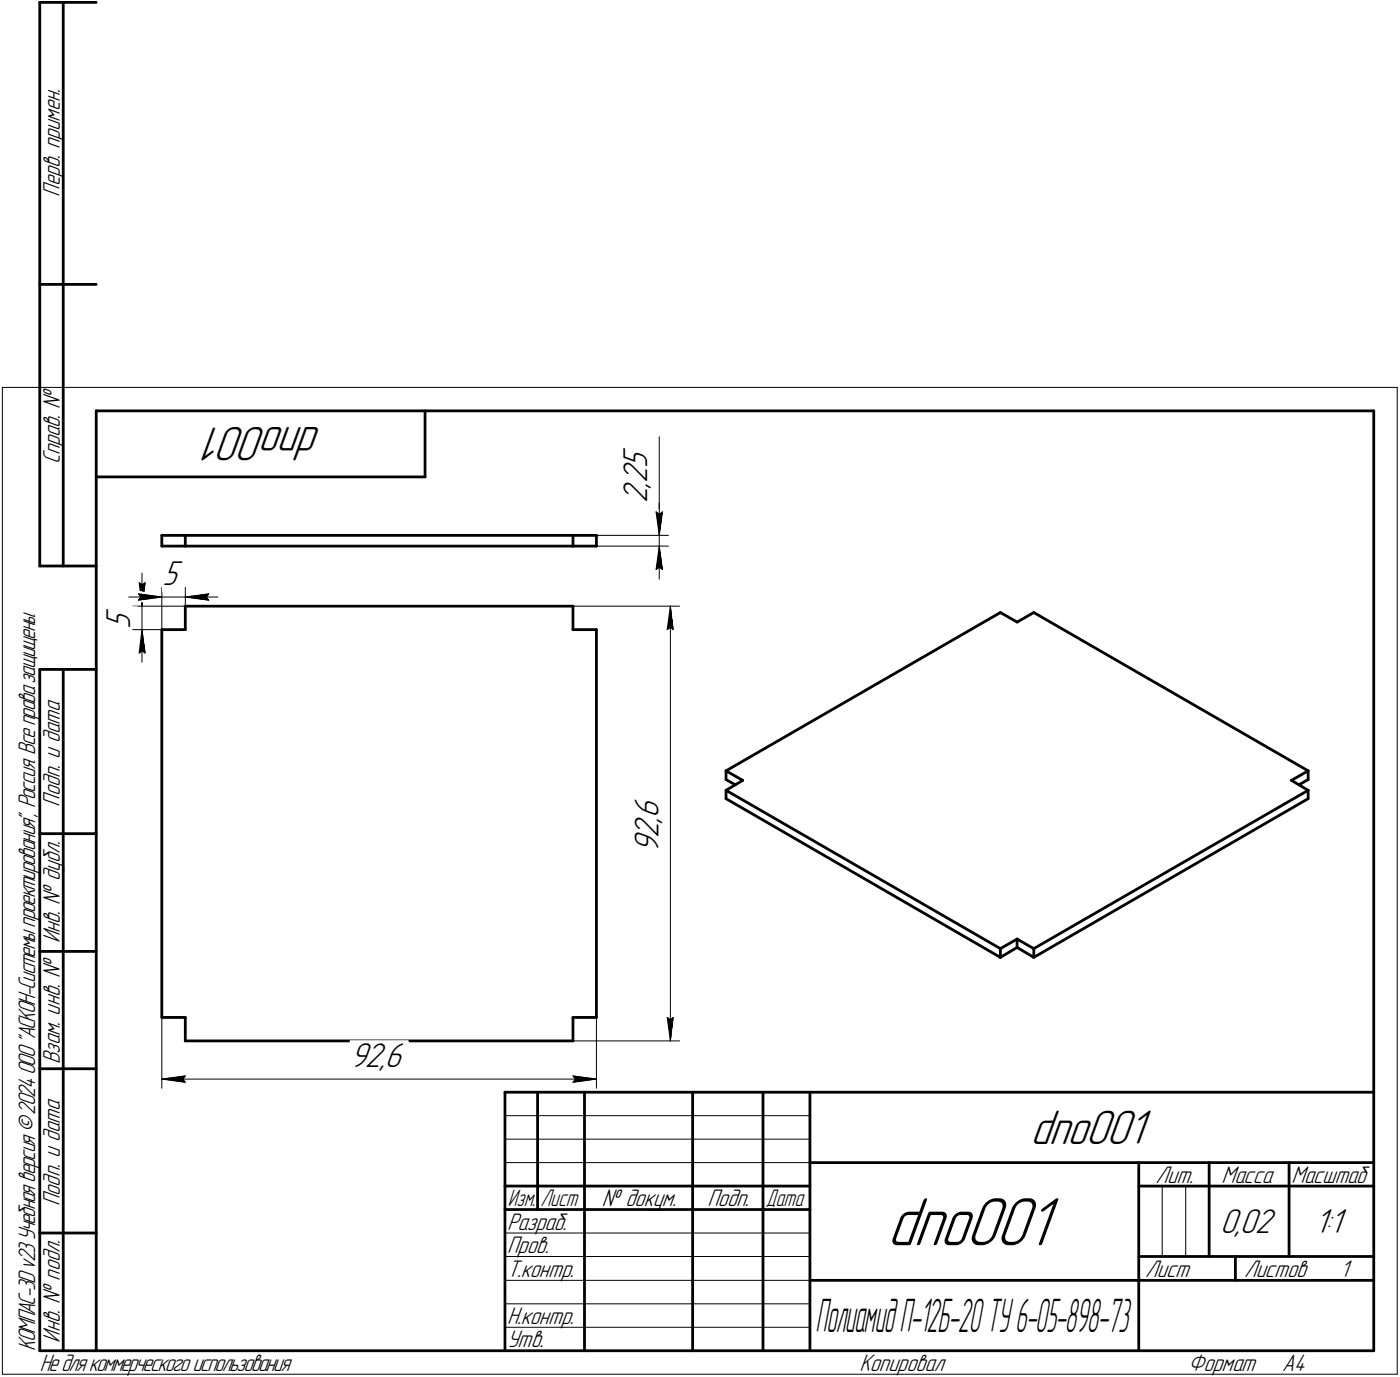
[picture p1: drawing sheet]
<svg xmlns="http://www.w3.org/2000/svg" width="298mm" height="293mm" viewBox="0 0 298 293" stroke-linecap="round" stroke-linejoin="round" font-family="sans-serif">
<g fill="none" stroke="#000" stroke-width=".59">
<path d="M8.5 .5v120zM8.5 .5h12zM13.5 .5v120zM8.5 60.5h12zM20.5 87.5v200zM20.5 87.5h272zM90.5 87.5v14zM292.5 87.5v200zM20.5 101.5h70zM34.5 114h5zM34.5 116.2h5zM34.5 114v2.2z"/>
<path d="M39.5 114h82.5zM39.5 116.2h82.5zM39.5 114v2.2zM122 114h5zM122 116.2h5zM122 114v2.2zM127 114v2.2zM8.5 120.5h12zM34.5 134h5zM34.5 134v82.6zM39.5 129v5zM39.5 129h82.5z"/>
<path d="M122 129v5zM122 134h5zM127 134v82.6zM213 130.4l3.6 2zM216.6 132.4l3.5-2zM220.1 130.4l58.5 33.7zM8.5 142.5v145zM8.5 142.5h12zM13.5 142.5v145zM8.5 177.5h12zM154.6 168.2l3.6-2.1zM154.6 168.2l58.4 33.7z"/>
<path d="M154.6 168.2v1.8zM154.6 164.1l3.6 2zM154.6 170l58.4 33.8zM154.6 165.9l1.9 1.1zM154.6 164.1l58.4-33.7zM154.6 164.1v1.8zM275 166.1l3.6-2zM275 166.1l3.6 2.1zM276.6 167l2-1.1zM278.6 164.1v1.8zM278.6 168.2v1.8zM216.6 199.9v1.8z"/>
<path d="M216.6 199.9l3.5 2zM8.5 202.5h12zM34.5 216.6h5zM39.5 216.6v5zM122 216.6h5zM122 216.6v5zM213 201.9l3.6-2zM213 203.8l3.6-2.1zM213 201.9v1.9zM216.6 201.7l3.5 2.1zM220.1 201.9l58.5-33.7zM220.1 203.8l58.5-33.8z"/>
<path d="M220.1 201.9v1.9zM8.5 227.5h12zM39.5 221.6h82.5zM107.5 232.5h185zM107.5 232.5v55zM114.5 232.5v25zM124.5 232.5v55zM147.5 232.5v55zM162.5 232.5v55zM172.5 232.5v55zM107.5 252.5h65zM107.5 257.5h65z"/>
<path d="M172.5 247.5h120zM242.5 247.5v40zM242.5 252.5h15zM257.5 247.5v20zM257.5 252.5h35zM274.5 247.5v20zM8.5 262.5h12zM172.5 272.5h70zM242.5 272.5h50zM242.5 267.5h50zM263.1 267.5v5zM8.5 287.5h12z"/>
<path d="M20.5 287.5h272z"/>
</g>
<g fill="none" stroke="#000" stroke-width=".21">
<path d="M.5 82.5v210zM.5 82.5h297zM140.4 93v16zM297.5 82.5v210zM127 114h15.3zM127 116.2h15.3zM139.7 109l.7 .5zM139.7 109l.7 5zM140.4 109v5zM140.4 109.5l.7-.5zM140.4 107v7zM140.4 116.2l-.7 5z"/>
<path d="M140.4 116.2l.7 5zM140.4 116.2v7.1zM140.4 114v2.2zM141.1 109l-.7 5zM27.4 127.1h7.1zM28.3 134h11.2zM28.3 129h11.2zM29.5 126.4l5 .7zM29.5 126.4l.5 .7zM29.5 127.8l5-.7zM29.6 139l.6-.5zM29.6 124l.6 .5z"/>
<path d="M29.6 124l.6 5zM30 127.1l-.5 .7zM30.2 134l-.6 5zM30.2 138.5l.7 .5zM30.2 134l.7 5zM30.2 134v7zM30.2 124.5l.7-.5zM30.2 122v7zM30.2 129v5zM30.9 124l-.7 5zM34.5 125.1v8.9zM34.5 127.1h5z"/>
<path d="M39.5 125.1v8.9zM39.5 127.1l4.9 .7zM39.5 127.1l4.9-.7zM39.5 127.1h6.9zM43.9 127.1l.5 .7zM44.4 126.4l-.5 .7zM122 129h22.7zM139.7 121.2l.7-.5zM140.4 120.7l.7 .5zM142.1 134l.6-.5zM142.7 129l.6 5zM142.7 133.5l.6 .5z"/>
<path d="M142.7 129l-.6 5zM142.7 129v92.6zM34.5 216.6v15zM127 216.6v15zM142.1 216.6l.6 5zM142.1 216.6l.6 .5zM142.7 217.1l.6-.5zM143.3 216.6l-.6 5zM34.5 229.7l5-.7zM34.5 229.7l5 .7zM34.5 229.7h92.5zM38.9 229.7l.6 .7z"/>
<path d="M39.5 229l-.6 .7zM107.5 237.5h65zM122 221.6h22.7zM122 230.4l5-.7zM122 229l.5 .7zM122 229l5 .7zM122.5 229.7l-.5 .7zM107.5 242.5h65zM107.5 247.5h65zM247.5 252.5v15zM252.5 252.5v15zM107.5 262.5h65z"/>
<path d="M107.5 267.5h65zM107.5 272.5h65zM107.5 277.5h65zM.5 292.5h297zM107.5 282.5h65z"/>
</g>
<g fill="#fff" stroke="#fff" stroke-width=".21">
<path d="M132.2 95h7.2zM132.2 95.1h7.2zM132.2 95.2h7.2zM132.2 95.2h7.2zM132.2 95.3h7.2zM132.2 95.4h7.2zM132.2 95.5h7.2zM132.2 95.6h7.2zM132.2 95.7h7.2zM132.2 95.8h7.2zM132.2 95.8h7.2zM132.2 95.9h7.2zM132.2 96h7.2zM132.2 96.1h7.2zM132.2 96.2h7.2zM132.2 96.3h7.2zM132.2 96.4h7.2zM132.2 96.4h7.2zM132.2 96.5h7.2zM132.2 96.6h7.2zM132.2 96.7h7.2zM132.2 96.8h7.2zM132.2 96.9h7.2zM132.2 96.9h7.2zM132.2 97h7.2zM132.2 97.1h7.2zM132.2 97.2h7.2zM132.2 97.3h7.2zM132.2 97.4h7.2zM132.2 97.5h7.2zM132.2 97.5h7.2zM132.2 97.6h7.2zM132.2 97.7h7.2zM132.2 97.8h7.2zM132.2 97.9h7.2zM132.2 98h7.2zM132.2 98h7.2zM132.2 98.1h7.2zM132.2 98.2h7.2zM132.2 98.3h7.2zM132.2 98.4h7.2zM132.2 98.5h7.2zM132.2 98.6h7.2zM132.2 98.6h7.2zM132.2 98.7h7.2zM132.2 98.8h7.2zM132.2 98.9h7.2zM132.2 99h7.2zM132.2 99.1h7.2zM132.2 99.1h7.2zM132.2 99.2h7.2zM132.2 99.3h7.2zM132.2 99.4h7.2zM132.2 99.5h7.2zM132.2 99.6h7.2zM132.2 99.7h7.2zM132.2 99.7h7.2zM132.2 99.8h7.2zM132.2 99.9h7.2zM132.2 100h7.2zM132.2 100.1h7.2zM132.2 100.2h7.2zM132.2 100.2h7.2zM132.2 100.3h7.2zM132.2 100.4h7.2zM132.2 100.5h7.2zM132.2 100.6h7.2zM132.2 100.7h7.2zM132.2 100.8h7.2zM132.2 100.8h7.2zM132.2 100.9h7.2zM132.2 101h7.2zM132.2 101.1h7.2zM132.2 101.2h7.2zM132.2 101.3h7.2zM132.2 101.3h7.2zM132.2 101.4h7.2zM132.2 101.5h7.2zM132.2 101.6h7.2zM132.2 101.7h7.2zM132.2 101.8h7.2zM132.2 101.9h7.2zM132.2 101.9h7.2zM132.2 102h7.2zM132.2 102.1h7.2zM132.2 102.2h7.2zM132.2 102.3h7.2zM132.2 102.4h7.2zM132.2 102.4h7.2zM132.2 102.5h7.2zM132.2 102.6h7.2zM132.2 102.7h7.2zM132.2 102.8h7.2zM132.2 102.9h7.2zM132.2 103h7.2zM132.2 103h7.2zM132.2 103.1h7.2zM132.2 103.2h7.2zM132.2 103.3h7.2zM132.2 103.4h7.2zM132.2 103.5h7.2zM132.2 103.5h7.2zM132.2 103.6h7.2zM132.2 103.7h7.2zM132.2 103.8h7.2zM132.2 103.9h7.2zM132.2 104h7.2zM132.2 104.1h7.2zM132.2 104.1h7.2zM132.2 104.2h7.2zM132.2 104.3h7.2zM132.2 104.4h7.2zM132.2 104.5h7.2zM132.2 104.6h7.2zM132.2 104.6h7.2zM132.2 104.7h7.2zM132.2 104.8h7.2zM132.2 104.9h7.2zM132.2 105h7.2zM132.2 105.1h7.2zM132.2 105.2h7.2zM132.2 105.2h7.2zM132.2 105.3h7.2zM132.2 105.4h7.2zM132.2 105.5h7.2zM132.2 105.6h7.2zM132.2 105.7h7.2zM132.2 105.7h7.2zM132.2 105.8h7.2zM132.2 105.9h7.2zM132.2 106h7.2zM132.2 106.1h7.2zM132.2 106.2h7.2zM132.2 106.3h7.2zM132.2 106.3h7.2zM132.2 106.4h7.2zM132.2 106.5h7.2zM132.2 106.6h7.2zM132.2 106.7h7.2zM132.2 106.8h7.2zM132.2 106.8h7.2zM132.2 106.9h7.2z"/>
<path d="M139.1 108.5h2.5zM139.2 108.5h2.4zM139.2 108.6h2.4zM139.2 108.7h2.4zM139.2 108.8h2.4zM139.2 108.9h2.4zM139.2 109h2.4zM139.2 109.1h2.4zM139.3 109.1h2.3zM139.3 109.2h2.2zM139.3 109.3h2.2zM139.3 109.4h2.2zM139.3 109.5h2.2zM139.3 109.6h2.2zM139.3 109.6h2.2zM139.4 109.7h2.1zM139.4 109.8h2.1zM139.4 109.9h2.1zM139.4 110h2zM139.4 110.1h2zM139.4 110.2h2zM139.4 110.2h2zM139.4 110.3h2zM139.4 110.4h2zM139.4 110.5h2zM139.4 110.6h2zM139.4 110.7h2zM139.4 110.7h1.9zM139.4 110.8h1.9zM139.4 110.9h1.9zM139.5 111h1.8zM139.5 111.1h1.8zM139.5 111.2h1.8zM139.5 111.3h1.8zM139.5 111.3h1.8zM139.5 111.4h1.8zM139.5 111.5h1.7zM139.6 111.6h1.6zM139.6 111.7h1.6zM139.6 111.8h1.6zM139.6 111.8h1.6zM139.6 111.9h1.6zM139.6 112h1.6zM139.6 112.1h1.6zM139.6 112.2h1.5zM139.7 112.3h1.4zM139.7 112.4h1.4zM139.8 112.4h1.3zM139.8 112.5h1.3zM139.9 112.6h1.1zM139.9 112.7h1.1zM139.9 112.8h1zM140 112.9h.9zM140 112.9h.9zM140 113h.8zM140 113.1h.8zM140.1 113.2h.6zM140.1 113.3h.6zM140.1 113.4h.5zM140.2 113.5h.4zM140.2 113.5h.4zM140.3 113.6h.2zM140.3 113.7h.2z"/>
<path d="M140.3 116.5h.2zM140.3 116.6h.2zM140.2 116.7h.4zM140.2 116.8h.4zM140.1 116.8h.5zM140.1 116.9h.6zM140.1 117h.6zM140 117.1h.8zM140 117.2h.8zM140 117.3h.9zM140 117.3h.9zM139.9 117.4h1zM139.9 117.5h1.1zM139.9 117.6h1.1zM139.8 117.7h1.3zM139.8 117.8h1.3zM139.7 117.9h1.4zM139.7 117.9h1.4zM139.6 118h1.5zM139.6 118.1h1.6zM139.6 118.2h1.6zM139.6 118.3h1.6zM139.6 118.4h1.6zM139.6 118.4h1.6zM139.6 118.5h1.6zM139.6 118.6h1.6zM139.5 118.7h1.7zM139.5 118.8h1.8zM139.5 118.9h1.8zM139.5 119h1.8zM139.5 119h1.8zM139.5 119.1h1.8zM139.5 119.2h1.8zM139.4 119.3h1.9zM139.4 119.4h1.9zM139.4 119.5h1.9zM139.4 119.5h2zM139.4 119.6h2zM139.4 119.7h2zM139.4 119.8h2zM139.4 119.9h2zM139.4 120h2zM139.4 120.1h2zM139.4 120.1h2zM139.4 120.2h2zM139.4 120.3h2.1zM139.4 120.4h2.1zM139.4 120.5h2.1zM139.3 120.6h2.2zM139.3 120.6h2.2zM139.3 120.7h2.2zM139.3 120.8h2.2zM139.3 120.9h2.2zM139.3 121h2.2zM139.3 121.1h2.3zM139.2 121.2h2.4zM139.2 121.2h2.4zM139.2 121.3h2.4zM139.2 121.4h2.4zM139.2 121.5h2.4zM139.2 121.6h2.4zM139.2 121.7h2.4z"/>
<path d="M22.1 129.2h7.2zM22.1 129.3h7.2zM22.1 129.4h7.2zM22.1 129.5h7.2zM22.1 129.5h7.2zM22.1 129.6h7.2zM22.1 129.7h7.2zM22.1 129.8h7.2zM22.1 129.9h7.2zM22.1 130h7.2zM22.1 130h7.2zM22.1 130.1h7.2zM22.1 130.2h7.2zM22.1 130.3h7.2zM22.1 130.4h7.2zM22.1 130.5h7.2zM22.1 130.6h7.2zM22.1 130.6h7.2zM22.1 130.7h7.2zM22.1 130.8h7.2zM22.1 130.9h7.2zM22.1 131h7.2zM22.1 131.1h7.2zM22.1 131.1h7.2zM22.1 131.2h7.2zM22.1 131.3h7.2zM22.1 131.4h7.2zM22.1 131.5h7.2zM22.1 131.6h7.2zM22.1 131.7h7.2zM22.1 131.7h7.2zM22.1 131.8h7.2zM22.1 131.9h7.2zM22.1 132h7.2zM22.1 132.1h7.2zM22.1 132.2h7.2zM22.1 132.2h7.2zM22.1 132.3h7.2zM22.1 132.4h7.2zM22.1 132.5h7.2zM22.1 132.6h7.2zM22.1 132.7h7.2zM22.1 132.8h7.2zM22.1 132.8h7.2zM22.1 132.9h7.2zM22.1 133h7.2zM22.1 133.1h7.2zM22.1 133.2h7.2zM22.1 133.3h7.2zM22.1 133.3h7.2zM22.1 133.4h7.2zM22.1 133.5h7.2zM22.1 133.6h7.2zM22.1 133.7h7.2z"/>
<path d="M30.1 134.3h.3zM30.1 134.4h.3zM30.1 134.5h.4zM30.1 134.5h.4zM30.1 134.6h.4zM30 134.7h.6zM30 134.8h.6zM30 134.9h.6zM29.9 135h.7zM29.9 135h.8zM29.9 135.1h.8zM29.8 135.2h.9zM29.8 135.3h1zM29.7 135.4h1.1zM29.7 135.5h1.2zM29.7 135.6h1.2zM29.6 135.6h1.4zM29.6 135.7h1.4zM29.5 135.8h1.5zM29.5 135.9h1.6zM29.5 136h1.6zM29.5 136.1h1.6zM29.5 136.1h1.6zM29.5 136.2h1.6zM29.5 136.3h1.6zM29.5 136.4h1.6zM29.5 136.5h1.7zM29.5 136.6h1.7zM29.5 136.7h1.7zM29.5 136.7h1.7zM29.5 136.8h1.7zM29.5 136.9h1.7zM29.5 137h1.7zM29.4 137.1h1.8zM29.4 137.2h1.8zM29.4 137.2h1.8zM29.4 137.3h1.8zM29.4 137.4h1.8zM29.4 137.5h1.8zM29.4 137.6h1.8zM29.3 137.7h1.9zM29.3 137.8h2zM29.3 137.8h2zM29.3 137.9h2zM29.3 138h2zM29.3 138.1h2zM29.3 138.2h2zM29.3 138.3h2zM29.2 138.3h2.2zM29.2 138.4h2.2zM29.2 138.5h2.2zM29.2 138.6h2.2zM29.2 138.7h2.2zM29.2 138.8h2.2zM29.2 138.9h2.2zM29.1 138.9h2.4zM29.1 139h2.4zM29.1 139.1h2.4zM29.1 139.2h2.4zM29.1 139.3h2.4zM29.1 139.4h2.4zM29.1 139.4h2.4z"/>
<path d="M29 123.5h2.5zM29.1 123.6h2.4zM29.1 123.7h2.4zM29.1 123.8h2.4zM29.1 123.9h2.4zM29.1 124h2.4zM29.1 124h2.4zM29.1 124.1h2.4zM29.2 124.2h2.2zM29.2 124.3h2.2zM29.2 124.4h2.2zM29.2 124.5h2.2zM29.2 124.5h2.2zM29.2 124.6h2.2zM29.2 124.7h2.2zM29.3 124.8h2zM29.3 124.9h2zM29.3 125h2zM29.3 125.1h2zM29.3 125.1h2zM29.3 125.2h2zM29.3 125.3h2zM29.3 125.4h1.9zM29.4 125.5h1.8zM29.4 125.6h1.8zM29.4 125.6h1.8zM29.4 125.7h1.8zM29.4 125.8h1.8zM29.4 125.9h1.8zM29.4 126h1.8zM29.5 126.1h1.7zM29.5 126.2h1.7zM29.5 126.2h1.7zM29.5 126.3h1.7zM29.5 126.4h1.7zM29.5 126.5h1.7zM29.5 126.6h1.7zM29.5 126.7h1.6zM29.5 126.7h1.6zM29.5 126.8h1.6zM29.5 126.9h1.6zM29.5 127h1.6zM29.5 127.1h1.6zM29.5 127.2h1.6zM29.5 127.3h1.5zM29.6 127.3h1.4zM29.6 127.4h1.4zM29.7 127.5h1.2zM29.7 127.6h1.2zM29.7 127.7h1.1zM29.8 127.8h1zM29.8 127.8h.9zM29.9 127.9h.8zM29.9 128h.8zM29.9 128.1h.7zM30 128.2h.6zM30 128.3h.6zM30 128.4h.6zM30.1 128.4h.4zM30.1 128.5h.4zM30.1 128.6h.4zM30.1 128.7h.3zM30.1 128.8h.3z"/>
<path d="M34.6 119h4.6zM34.6 119h4.6zM34.6 119.1h4.6zM34.6 119.2h4.6zM34.6 119.3h4.6zM34.6 119.4h4.6zM34.6 119.5h4.6zM34.6 119.5h4.6zM34.6 119.6h4.6zM34.6 119.7h4.6zM34.6 119.8h4.6zM34.6 119.9h4.6zM34.6 120h4.6zM34.6 120.1h4.6zM34.6 120.1h4.6zM34.6 120.2h4.6zM34.6 120.3h4.6zM34.6 120.4h4.6zM34.6 120.5h4.6zM34.6 120.6h4.6zM34.6 120.6h4.6zM34.6 120.7h4.6zM34.6 120.8h4.6zM34.6 120.9h4.6zM34.6 121h4.6zM34.6 121.1h4.6zM34.6 121.2h4.6zM34.6 121.2h4.6zM34.6 121.3h4.6zM34.6 121.4h4.6zM34.6 121.5h4.6zM34.6 121.6h4.6zM34.6 121.7h4.6zM34.6 121.8h4.6zM34.6 121.8h4.6zM34.6 121.9h4.6zM34.6 122h4.6zM34.6 122.1h4.6zM34.6 122.2h4.6zM34.6 122.3h4.6zM34.6 122.3h4.6zM34.6 122.4h4.6zM34.6 122.5h4.6zM34.6 122.6h4.6zM34.6 122.7h4.6zM34.6 122.8h4.6zM34.6 122.9h4.6zM34.6 122.9h4.6zM34.6 123h4.6zM34.6 123.1h4.6zM34.6 123.2h4.6zM34.6 123.3h4.6zM34.6 123.4h4.6zM34.6 123.4h4.6zM34.6 123.5h4.6zM34.6 123.6h4.6zM34.6 123.7h4.6zM34.6 123.8h4.6zM34.6 123.9h4.6zM34.6 124h4.6zM34.6 124h4.6zM34.6 124.1h4.6zM34.6 124.2h4.6zM34.6 124.3h4.6zM34.6 124.4h4.6zM34.6 124.5h4.6zM34.6 124.5h4.6zM34.6 124.6h4.6zM34.6 124.7h4.6zM34.6 124.8h4.6zM34.6 124.9h4.6zM34.6 125h4.6zM34.6 125.1h4.6zM34.6 125.1h4.6zM34.6 125.2h4.6zM34.6 125.3h4.6zM34.6 125.4h4.6zM34.6 125.5h4.6zM34.6 125.6h4.6zM34.6 125.6h4.6zM34.6 125.7h4.6zM34.6 125.8h4.6zM34.6 125.9h4.6zM34.6 126h4.6z"/>
<path d="M44.4 125.9h.6zM43.8 126h1.2zM43.1 126.1h1.9zM42.5 126.2h2.5zM41.9 126.2h3.1zM41.2 126.3h3.8zM41.1 126.4h3.9zM40.9 126.5h4.1zM40.6 126.6h4.4zM40.5 126.7h4.5zM40.3 126.7h4.7zM40 126.8h5zM39.9 126.9h5.1zM39.7 127h5.3zM39.5 127.1h5.5zM39.7 127.2h5.3zM39.9 127.3h5.1zM40 127.3h5zM40.3 127.4h4.7zM40.5 127.5h4.5zM40.6 127.6h4.4zM40.9 127.7h4.1zM41.1 127.8h3.9zM41.2 127.8h3.8zM42 127.9h3zM42.8 128h2.2zM43.5 128.1h1.5zM44.3 128.2h.7z"/>
<path d="M29 125.9h.6zM29 126h1.2zM29 126.1h1.8zM29 126.2h2.5zM29 126.2h3.1zM29 126.3h3.7zM29 126.4h3.9zM29 126.5h4.1zM29 126.6h4.3zM29 126.7h4.5zM29 126.7h4.7zM29 126.8h4.9zM29 126.9h5.1zM29 127h5.3zM29 127.1h5.5zM29 127.2h5.3zM29 127.3h5.1zM29 127.3h4.9zM29 127.4h4.7zM29 127.5h4.5zM29 127.6h4.3zM29 127.7h4.1zM29 127.8h3.9zM29 127.8h3.7zM29 127.9h3zM29 128h2.2zM29 128.1h1.5zM29 128.2h.7z"/>
<path d="M134.6 169.1h7.1zM134.6 169.2h7.1zM134.6 169.2h7.1zM134.6 169.3h7.1zM134.6 169.4h7.1zM134.6 169.5h7.1zM134.6 169.6h7.1zM134.6 169.7h7.1zM134.6 169.8h7.1zM134.6 169.8h7.1zM134.6 169.9h7.1zM134.6 170h7.1zM134.6 170.1h7.1zM134.6 170.2h7.1zM134.6 170.3h7.1zM134.6 170.3h7.1zM134.6 170.4h7.1zM134.6 170.5h7.1zM134.6 170.6h7.1zM134.6 170.7h7.1zM134.6 170.8h7.1zM134.6 170.9h7.1zM134.6 170.9h7.1zM134.6 171h7.1zM134.6 171.1h7.1zM134.6 171.2h7.1zM134.6 171.3h7.1zM134.6 171.4h7.1zM134.6 171.4h7.1zM134.6 171.5h7.1zM134.6 171.6h7.1zM134.6 171.7h7.1zM134.6 171.8h7.1zM134.6 171.9h7.1zM134.6 172h7.1zM134.6 172h7.1zM134.6 172.1h7.1zM134.6 172.2h7.1zM134.6 172.3h7.1zM134.6 172.4h7.1zM134.6 172.5h7.1zM134.6 172.6h7.1zM134.6 172.6h7.1zM134.6 172.7h7.1zM134.6 172.8h7.1zM134.6 172.9h7.1zM134.6 173h7.1zM134.6 173.1h7.1zM134.6 173.1h7.1zM134.6 173.2h7.1zM134.6 173.3h7.1zM134.6 173.4h7.1zM134.6 173.5h7.1zM134.6 173.6h7.1zM134.6 173.7h7.1zM134.6 173.7h7.1zM134.6 173.8h7.1zM134.6 173.9h7.1zM134.6 174h7.1zM134.6 174.1h7.1zM134.6 174.2h7.1zM134.6 174.2h7.1zM134.6 174.3h7.1zM134.6 174.4h7.1zM134.6 174.5h7.1zM134.6 174.6h7.1zM134.6 174.7h7.1zM134.6 174.8h7.1zM134.6 174.8h7.1zM134.6 174.9h7.1zM134.6 175h7.1zM134.6 175.1h7.1zM134.6 175.2h7.1zM134.6 175.3h7.1zM134.6 175.3h7.1zM134.6 175.4h7.1zM134.6 175.5h7.1zM134.6 175.6h7.1zM134.6 175.7h7.1zM134.6 175.8h7.1zM134.6 175.9h7.1zM134.6 175.9h7.1zM134.6 176h7.1zM134.6 176.1h7.1zM134.6 176.2h7.1zM134.6 176.3h7.1zM134.6 176.4h7.1zM134.6 176.4h7.1zM134.6 176.5h7.1zM134.6 176.6h7.1zM134.6 176.7h7.1zM134.6 176.8h7.1zM134.6 176.9h7.1zM134.6 177h7.1zM134.6 177h7.1zM134.6 177.1h7.1zM134.6 177.2h7.1zM134.6 177.3h7.1zM134.6 177.4h7.1zM134.6 177.5h7.1zM134.6 177.5h7.1zM134.6 177.6h7.1zM134.6 177.7h7.1zM134.6 177.8h7.1zM134.6 177.9h7.1zM134.6 178h7.1zM134.6 178.1h7.1zM134.6 178.1h7.1zM134.6 178.2h7.1zM134.6 178.3h7.1zM134.6 178.4h7.1zM134.6 178.5h7.1zM134.6 178.6h7.1zM134.6 178.6h7.1zM134.6 178.7h7.1zM134.6 178.8h7.1zM134.6 178.9h7.1zM134.6 179h7.1zM134.6 179.1h7.1zM134.6 179.2h7.1zM134.6 179.2h7.1zM134.6 179.3h7.1zM134.6 179.4h7.1zM134.6 179.5h7.1zM134.6 179.6h7.1zM134.6 179.7h7.1zM134.6 179.7h7.1zM134.6 179.8h7.1zM134.6 179.9h7.1zM134.6 180h7.1zM134.6 180.1h7.1zM134.6 180.2h7.1zM134.6 180.3h7.1zM134.6 180.3h7.1zM134.6 180.4h7.1zM134.6 180.5h7.1zM134.6 180.6h7.1zM134.6 180.7h7.1zM134.6 180.8h7.1zM134.6 180.8h7.1zM134.6 180.9h7.1zM134.6 181h7.1zM134.6 181.1h7.1zM134.6 181.2h7.1zM134.6 181.3h7.1zM134.6 181.4h7.1zM134.6 181.4h7.1z"/>
<path d="M142.7 129.3h.2zM142.7 129.4h.2zM142.6 129.5h.3zM142.6 129.5h.4zM142.5 129.6h.5zM142.5 129.7h.6zM142.5 129.8h.6zM142.4 129.9h.7zM142.4 130h.8zM142.3 130h.9zM142.3 130.1h.9zM142.2 130.2h1.1zM142.2 130.3h1.1zM142.2 130.4h1.1zM142.2 130.5h1.1zM142.2 130.6h1.1zM142.1 130.6h1.3zM142.1 130.7h1.3zM142 130.8h1.4zM142 130.9h1.5zM142 131h1.5zM142 131.1h1.5zM142 131.1h1.5zM142 131.2h1.5zM142 131.3h1.5zM142 131.4h1.5zM141.9 131.5h1.7zM141.9 131.6h1.7zM141.9 131.7h1.7zM141.9 131.7h1.7zM141.9 131.8h1.7zM141.9 131.9h1.7zM141.9 132h1.7zM141.8 132.1h1.9zM141.8 132.2h1.9zM141.8 132.2h1.9zM141.8 132.3h1.9zM141.8 132.4h1.9zM141.8 132.5h1.9zM141.8 132.6h1.9zM141.7 132.7h2zM141.7 132.8h2.1zM141.7 132.8h2.1zM141.7 132.9h2.1zM141.7 133h2.1zM141.7 133.1h2.1zM141.7 133.2h2.1zM141.7 133.3h2.1zM141.6 133.3h2.2zM141.6 133.4h2.2zM141.6 133.5h2.2zM141.6 133.6h2.2zM141.6 133.7h2.2zM141.6 133.8h2.2zM141.6 133.9h2.2zM141.6 133.9h2.3zM141.6 134h2.3zM141.6 134.1h2.3zM141.6 134.2h2.3zM141.6 134.3h2.3zM141.6 134.4h2.3zM141.6 134.5h2.3z"/>
<path d="M141.5 216.1h2.4zM141.6 216.2h2.3zM141.6 216.2h2.3zM141.6 216.3h2.3zM141.6 216.4h2.3zM141.6 216.5h2.3zM141.6 216.6h2.3zM141.6 216.7h2.3zM141.6 216.7h2.2zM141.6 216.8h2.2zM141.6 216.9h2.2zM141.6 217h2.2zM141.6 217.1h2.2zM141.6 217.2h2.2zM141.6 217.3h2.2zM141.7 217.3h2.1zM141.7 217.4h2.1zM141.7 217.5h2.1zM141.7 217.6h2.1zM141.7 217.7h2.1zM141.7 217.8h2.1zM141.7 217.8h2.1zM141.7 217.9h2zM141.8 218h1.9zM141.8 218.1h1.9zM141.8 218.2h1.9zM141.8 218.3h1.9zM141.8 218.4h1.9zM141.8 218.4h1.9zM141.8 218.5h1.9zM141.9 218.6h1.7zM141.9 218.7h1.7zM141.9 218.8h1.7zM141.9 218.9h1.7zM141.9 218.9h1.7zM141.9 219h1.7zM141.9 219.1h1.7zM142 219.2h1.5zM142 219.3h1.5zM142 219.4h1.5zM142 219.5h1.5zM142 219.5h1.5zM142 219.6h1.5zM142 219.7h1.5zM142 219.8h1.4zM142.1 219.9h1.3zM142.1 220h1.3zM142.2 220h1.1zM142.2 220.1h1.1zM142.2 220.2h1.1zM142.2 220.3h1.1zM142.2 220.4h1.1zM142.3 220.5h.9zM142.3 220.6h.9zM142.4 220.6h.8zM142.4 220.7h.7zM142.5 220.8h.6zM142.5 220.9h.6zM142.5 221h.5zM142.6 221.1h.4zM142.6 221.1h.3zM142.7 221.2h.2zM142.7 221.3h.2z"/>
<path d="M74.5 221.6h12.5zM74.5 221.7h12.5zM74.5 221.7h12.5zM74.5 221.8h12.5zM74.5 221.9h12.5zM74.5 222h12.5zM74.5 222.1h12.5zM74.5 222.2h12.5zM74.5 222.2h12.5zM74.5 222.3h12.5zM74.5 222.4h12.5zM74.5 222.5h12.5zM74.5 222.6h12.5zM74.5 222.7h12.5zM74.5 222.8h12.5zM74.5 222.8h12.5zM74.5 222.9h12.5zM74.5 223h12.5zM74.5 223.1h12.5zM74.5 223.2h12.5zM74.5 223.3h12.5zM74.5 223.4h12.5zM74.5 223.4h12.5zM74.5 223.5h12.5zM74.5 223.6h12.5zM74.5 223.7h12.5zM74.5 223.8h12.5zM74.5 223.9h12.5zM74.5 223.9h12.5zM74.5 224h12.5zM74.5 224.1h12.5zM74.5 224.2h12.5zM74.5 224.3h12.5zM74.5 224.4h12.5zM74.5 224.5h12.5zM74.5 224.5h12.5zM74.5 224.6h12.5zM74.5 224.7h12.5zM74.5 224.8h12.5zM74.5 224.9h12.5zM74.5 225h12.5zM74.5 225h12.5zM74.5 225.1h12.5zM74.5 225.2h12.5zM74.5 225.3h12.5zM74.5 225.4h12.5zM74.5 225.5h12.5zM74.5 225.6h12.5zM74.5 225.6h12.5zM74.5 225.7h12.5zM74.5 225.8h12.5zM74.5 225.9h12.5zM74.5 226h12.5zM74.5 226.1h12.5zM74.5 226.1h12.5zM74.5 226.2h12.5zM74.5 226.3h12.5zM74.5 226.4h12.5zM74.5 226.5h12.5zM74.5 226.6h12.5zM74.5 226.7h12.5zM74.5 226.7h12.5zM74.5 226.8h12.5zM74.5 226.9h12.5zM74.5 227h12.5zM74.5 227.1h12.5zM74.5 227.2h12.5zM74.5 227.2h12.5zM74.5 227.3h12.5zM74.5 227.4h12.5zM74.5 227.5h12.5zM74.5 227.6h12.5zM74.5 227.7h12.5zM74.5 227.8h12.5zM74.5 227.8h12.5zM74.5 227.9h12.5zM74.5 228h12.5zM74.5 228.1h12.5zM74.5 228.2h12.5zM74.5 228.3h12.5zM74.5 228.3h12.5zM74.5 228.4h12.5zM74.5 228.5h12.5zM74.5 228.6h12.5z"/>
<path d="M121.5 228.5h.7zM121.5 228.6h1.3zM121.5 228.7h1.9zM121.5 228.8h2.5zM121.5 228.9h3.1zM121.5 228.9h3.7zM121.5 229h4zM121.5 229.1h4.1zM121.5 229.2h4.3zM121.5 229.3h4.6zM121.5 229.4h4.7zM121.5 229.4h4.9zM121.5 229.5h5.2zM121.5 229.6h5.3zM121.5 229.7h5.5zM121.5 229.8h5.3zM121.5 229.9h5.2zM121.5 230h4.9zM121.5 230h4.7zM121.5 230.1h4.6zM121.5 230.2h4.3zM121.5 230.3h4.1zM121.5 230.4h4zM121.5 230.5h3.7zM121.5 230.5h3zM121.5 230.6h2.3zM121.5 230.7h1.5zM121.5 230.8h.8z"/>
<path d="M39.4 228.5h.6zM38.8 228.6h1.2zM38.1 228.7h1.9zM37.5 228.8h2.5zM36.9 228.9h3.1zM36.2 228.9h3.8zM36.1 229h3.9zM35.9 229.1h4.1zM35.6 229.2h4.4zM35.5 229.3h4.5zM35.3 229.4h4.7zM35.1 229.4h4.9zM34.9 229.5h5.1zM34.7 229.6h5.3zM34.5 229.7h5.5zM34.7 229.8h5.3zM34.9 229.9h5.1zM35.1 230h4.9zM35.3 230h4.7zM35.5 230.1h4.5zM35.6 230.2h4.4zM35.9 230.3h4.1zM36.1 230.4h3.9zM36.2 230.5h3.8zM37 230.5h3zM37.8 230.6h2.2zM38.5 230.7h1.5zM39.3 230.8h.7z"/>
</g>
<g fill="#000" stroke="#000" stroke-width=".21">
<path d="M139.8 109.1h.2zM139.8 109.2h.2zM139.8 109.3h.4zM139.8 109.4h.5zM139.8 109.5h.6zM139.8 109.6h.6zM139.9 109.6h.5zM139.9 109.7h.5zM139.9 109.8h.5zM139.9 109.9h.5zM139.9 110h.5zM139.9 110.1h.5zM139.9 110.2h.5zM140 110.2h.4zM140 110.3h.4zM140 110.4h.4zM140 110.5h.4zM140 110.6h.4zM140 110.7h.4zM140 110.7h.4zM140 110.8h.4zM140 110.9h.4zM140 111h.4zM140 111.1h.4zM140 111.2h.4zM140 111.3h.4zM140 111.3h.4zM140 111.4h.4zM140.1 111.5h.3zM140.1 111.6h.3zM140.1 111.7h.3zM140.1 111.8h.3zM140.1 111.8h.3zM140.1 111.9h.3zM140.1 112h.3zM140.2 112.1h.2zM140.2 112.2h.2zM140.2 112.3h.2zM140.2 112.4h.2zM140.2 112.4h.2zM140.2 112.5h.2zM140.2 112.6h.2zM140.2 112.7h.2z"/>
<path d="M140.2 117.5h.2zM140.2 117.6h.2zM140.2 117.7h.2zM140.2 117.8h.2zM140.2 117.9h.2zM140.2 117.9h.2zM140.2 118h.2zM140.2 118.1h.2zM140.1 118.2h.3zM140.1 118.3h.3zM140.1 118.4h.3zM140.1 118.4h.3zM140.1 118.5h.3zM140.1 118.6h.3zM140.1 118.7h.3zM140 118.8h.4zM140 118.9h.4zM140 119h.4zM140 119h.4zM140 119.1h.4zM140 119.2h.4zM140 119.3h.4zM140 119.4h.4zM140 119.5h.4zM140 119.5h.4zM140 119.6h.4zM140 119.7h.4zM140 119.8h.4zM140 119.9h.4zM140 120h.4zM139.9 120.1h.5zM139.9 120.1h.5zM139.9 120.2h.5zM139.9 120.3h.5zM139.9 120.4h.5zM139.9 120.5h.5zM139.9 120.6h.5zM139.8 120.6h.6zM139.8 120.7h.6zM139.8 120.8h.5zM139.8 120.9h.4zM139.8 121h.2zM139.8 121.1h.2z"/>
<path d="M140.4 116.9h.1zM140.4 117h.1zM140.4 117.1h.1zM140.4 117.2h.1zM140.4 117.3h.1zM140.4 117.3h.1zM140.4 117.4h.1zM140.4 117.5h.2zM140.4 117.6h.2zM140.4 117.7h.2zM140.4 117.8h.2zM140.4 117.9h.2zM140.4 117.9h.2zM140.4 118h.2zM140.4 118.1h.2zM140.4 118.2h.3zM140.4 118.3h.3zM140.4 118.4h.3zM140.4 118.4h.3zM140.4 118.5h.3zM140.4 118.6h.3zM140.4 118.7h.3zM140.4 118.8h.4zM140.4 118.9h.4zM140.4 119h.4zM140.4 119h.4zM140.4 119.1h.4zM140.4 119.2h.4zM140.4 119.3h.4zM140.4 119.4h.5zM140.4 119.5h.5zM140.4 119.5h.5zM140.4 119.6h.5zM140.4 119.7h.5zM140.4 119.8h.5zM140.4 119.9h.5zM140.4 120h.5zM140.4 120.1h.6zM140.4 120.1h.6zM140.4 120.2h.6zM140.4 120.3h.6zM140.4 120.4h.6zM140.4 120.5h.6zM140.4 120.6h.6zM140.4 120.6h.7zM140.4 120.7h.7zM140.5 120.8h.6zM140.6 120.9h.5zM140.7 121h.4zM140.9 121.1h.2z"/>
<path d="M140.9 109.1h.2zM140.7 109.2h.4zM140.6 109.3h.5zM140.5 109.4h.6zM140.4 109.5h.7zM140.4 109.6h.7zM140.4 109.6h.6zM140.4 109.7h.6zM140.4 109.8h.6zM140.4 109.9h.6zM140.4 110h.6zM140.4 110.1h.6zM140.4 110.2h.6zM140.4 110.2h.5zM140.4 110.3h.5zM140.4 110.4h.5zM140.4 110.5h.5zM140.4 110.6h.5zM140.4 110.7h.5zM140.4 110.7h.5zM140.4 110.8h.5zM140.4 110.9h.4zM140.4 111h.4zM140.4 111.1h.4zM140.4 111.2h.4zM140.4 111.3h.4zM140.4 111.3h.4zM140.4 111.4h.4zM140.4 111.5h.3zM140.4 111.6h.3zM140.4 111.7h.3zM140.4 111.8h.3zM140.4 111.8h.3zM140.4 111.9h.3zM140.4 112h.3zM140.4 112.1h.2zM140.4 112.2h.2zM140.4 112.3h.2zM140.4 112.4h.2zM140.4 112.4h.2zM140.4 112.5h.2zM140.4 112.6h.2zM140.4 112.7h.2zM140.4 112.8h.1zM140.4 112.9h.1zM140.4 112.9h.1zM140.4 113h.1zM140.4 113.1h.1zM140.4 113.2h.1zM140.4 113.3h.1z"/>
<path d="M29.5 126.5h.6zM29.6 126.6h1.1zM29.7 126.7h1.7zM29.7 126.7h2.3zM29.8 126.8h2.8zM29.9 126.9h3.4zM30 127h3.9z"/>
<path d="M29.7 124.2h.2zM29.7 124.3h.4zM29.7 124.4h.4zM29.7 124.5h.5zM29.7 124.5h.5zM29.7 124.6h.5zM29.7 124.7h.5zM29.8 124.8h.4zM29.8 124.9h.4zM29.8 125h.4zM29.8 125.1h.4zM29.8 125.1h.4zM29.8 125.2h.4zM29.8 125.3h.4zM29.8 125.4h.4zM29.9 125.5h.3zM29.9 125.6h.3zM29.9 125.6h.3zM29.9 125.7h.3zM29.9 125.8h.3zM29.9 125.9h.3zM29.9 126h.3zM29.9 126.1h.3zM29.9 126.2h.3zM30 126.2h.2zM30 126.3h.2zM30 126.4h.2zM30 126.5h.2zM30 126.6h.2zM30 126.7h.2zM30 126.7h.2zM30 126.8h.2zM30.1 126.9h.1zM30.1 127h.1zM30.1 127.1h.1zM30.1 127.2h.1zM30.1 127.3h.1zM30.1 127.3h.1zM30.1 127.4h.1zM30.1 127.5h.1zM30.1 127.6h.1z"/>
<path d="M30 127.1h4.5zM30 127.2h3.9zM29.9 127.3h3.4zM29.8 127.3h2.8zM29.7 127.4h2.3zM29.7 127.5h1.7zM29.6 127.6h1.1zM29.5 127.7h.6z"/>
<path d="M30.1 135.5h.1zM30.1 135.6h.1zM30.1 135.6h.1zM30.1 135.7h.1zM30.1 135.8h.1zM30.1 135.9h.1zM30.1 136h.1zM30.1 136.1h.1zM30.1 136.1h.1zM30 136.2h.2zM30 136.3h.2zM30 136.4h.2zM30 136.5h.2zM30 136.6h.2zM30 136.7h.2zM30 136.7h.2zM30 136.8h.2zM29.9 136.9h.3zM29.9 137h.3zM29.9 137.1h.3zM29.9 137.2h.3zM29.9 137.2h.3zM29.9 137.3h.3zM29.9 137.4h.3zM29.9 137.5h.3zM29.9 137.6h.3zM29.8 137.7h.4zM29.8 137.8h.4zM29.8 137.8h.4zM29.8 137.9h.4zM29.8 138h.4zM29.8 138.1h.4zM29.8 138.2h.4zM29.8 138.3h.4zM29.7 138.3h.5zM29.7 138.4h.5zM29.7 138.5h.5zM29.7 138.6h.4zM29.7 138.7h.4zM29.7 138.8h.3zM29.7 138.9h.2z"/>
<path d="M30.2 134.7h.2zM30.2 134.8h.2zM30.2 134.9h.2zM30.2 135h.2zM30.2 135h.2zM30.2 135.1h.2zM30.2 135.2h.2zM30.2 135.3h.3zM30.2 135.4h.3zM30.2 135.5h.3zM30.2 135.6h.3zM30.2 135.6h.3zM30.2 135.7h.3zM30.2 135.8h.3zM30.2 135.9h.3zM30.2 136h.4zM30.2 136.1h.4zM30.2 136.1h.4zM30.2 136.2h.4zM30.2 136.3h.4zM30.2 136.4h.4zM30.2 136.5h.4zM30.2 136.6h.4zM30.2 136.7h.4zM30.2 136.7h.4zM30.2 136.8h.4zM30.2 136.9h.4zM30.2 137h.4zM30.2 137.1h.4zM30.2 137.2h.5zM30.2 137.2h.5zM30.2 137.3h.5zM30.2 137.4h.5zM30.2 137.5h.5zM30.2 137.6h.5zM30.2 137.7h.5zM30.2 137.8h.5zM30.2 137.8h.6zM30.2 137.9h.6zM30.2 138h.6zM30.2 138.1h.6zM30.2 138.2h.6zM30.2 138.3h.6zM30.2 138.3h.6zM30.2 138.4h.7zM30.2 138.5h.7zM30.4 138.6h.5zM30.5 138.7h.4zM30.6 138.8h.3zM30.7 138.9h.2z"/>
<path d="M30.6 124.2h.3zM30.6 124.3h.3zM30.4 124.4h.5zM30.2 124.5h.7zM30.2 124.5h.7zM30.2 124.6h.7zM30.2 124.7h.6zM30.2 124.8h.6zM30.2 124.9h.6zM30.2 125h.6zM30.2 125.1h.6zM30.2 125.1h.6zM30.2 125.2h.6zM30.2 125.3h.5zM30.2 125.4h.5zM30.2 125.5h.5zM30.2 125.6h.5zM30.2 125.6h.5zM30.2 125.7h.5zM30.2 125.8h.5zM30.2 125.9h.5zM30.2 126h.4zM30.2 126.1h.4zM30.2 126.2h.4zM30.2 126.2h.4zM30.2 126.3h.4zM30.2 126.4h.4zM30.2 126.5h.4zM30.2 126.6h.4zM30.2 126.7h.4zM30.2 126.7h.4zM30.2 126.8h.4zM30.2 126.9h.4zM30.2 127h.4zM30.2 127.1h.4zM30.2 127.2h.3zM30.2 127.3h.3zM30.2 127.3h.3zM30.2 127.4h.3zM30.2 127.5h.3zM30.2 127.6h.3zM30.2 127.7h.3zM30.2 127.8h.3zM30.2 127.8h.2zM30.2 127.9h.2zM30.2 128h.2zM30.2 128.1h.2zM30.2 128.2h.2zM30.2 128.3h.2zM30.2 128.4h.2z"/>
<path d="M39.5 127.1h4.4zM40.1 127.2h3.9zM40.7 127.3h3.4zM41.4 127.3h2.8zM42 127.4h2.2zM42.6 127.5h1.7zM43.3 127.6h1.1zM43.9 127.7h.5z"/>
<path d="M43.9 126.5h.5zM43.3 126.6h1.1zM42.6 126.7h1.7zM42 126.7h2.2zM41.4 126.8h2.8zM40.7 126.9h3.4zM40.1 127h3.9z"/>
<path d="M142.6 130.3h.1zM142.6 130.4h.1zM142.6 130.5h.1zM142.6 130.6h.1zM142.6 130.6h.1zM142.6 130.7h.1zM142.6 130.8h.1zM142.6 130.9h.1zM142.5 131h.2zM142.5 131.1h.2zM142.5 131.1h.2zM142.5 131.2h.2zM142.5 131.3h.2zM142.5 131.4h.2zM142.5 131.5h.2zM142.4 131.6h.3zM142.4 131.7h.3zM142.4 131.7h.3zM142.4 131.8h.3zM142.4 131.9h.3zM142.4 132h.3zM142.4 132.1h.3zM142.3 132.2h.4zM142.3 132.2h.4zM142.3 132.3h.4zM142.3 132.4h.4zM142.3 132.5h.4zM142.3 132.6h.4zM142.3 132.7h.4zM142.3 132.8h.4zM142.2 132.8h.5zM142.2 132.9h.5zM142.2 133h.5zM142.2 133.1h.5zM142.2 133.2h.5zM142.2 133.3h.5zM142.2 133.3h.5zM142.2 133.4h.5zM142.2 133.5h.5zM142.2 133.6h.5zM142.2 133.7h.4zM142.2 133.8h.2zM142.2 133.9h.1z"/>
<path d="M142.7 129.8h.2zM142.7 129.9h.2zM142.7 130h.2zM142.7 130h.2zM142.7 130.1h.2zM142.7 130.2h.2zM142.7 130.3h.2zM142.7 130.4h.2zM142.7 130.5h.3zM142.7 130.6h.3zM142.7 130.6h.3zM142.7 130.7h.3zM142.7 130.8h.3zM142.7 130.9h.3zM142.7 131h.3zM142.7 131.1h.3zM142.7 131.1h.3zM142.7 131.2h.4zM142.7 131.3h.4zM142.7 131.4h.4zM142.7 131.5h.4zM142.7 131.6h.4zM142.7 131.7h.4zM142.7 131.7h.4zM142.7 131.8h.4zM142.7 131.9h.5zM142.7 132h.5zM142.7 132.1h.5zM142.7 132.2h.5zM142.7 132.2h.5zM142.7 132.3h.5zM142.7 132.4h.5zM142.7 132.5h.5zM142.7 132.6h.5zM142.7 132.7h.6zM142.7 132.8h.6zM142.7 132.8h.6zM142.7 132.9h.6zM142.7 133h.6zM142.7 133.1h.6zM142.7 133.2h.6zM142.7 133.3h.6zM142.7 133.3h.6zM142.7 133.4h.6zM142.7 133.5h.6zM142.9 133.6h.4zM143 133.7h.3zM143.1 133.8h.2zM143.2 133.9h.1z"/>
<path d="M142.2 216.7h.1zM142.2 216.8h.2zM142.2 216.9h.4zM142.2 217h.5zM142.2 217.1h.5zM142.2 217.2h.5zM142.2 217.3h.5zM142.2 217.3h.5zM142.2 217.4h.5zM142.2 217.5h.5zM142.2 217.6h.5zM142.2 217.7h.5zM142.2 217.8h.5zM142.3 217.8h.4zM142.3 217.9h.4zM142.3 218h.4zM142.3 218.1h.4zM142.3 218.2h.4zM142.3 218.3h.4zM142.3 218.4h.4zM142.3 218.4h.4zM142.4 218.5h.3zM142.4 218.6h.3zM142.4 218.7h.3zM142.4 218.8h.3zM142.4 218.9h.3zM142.4 218.9h.3zM142.4 219h.3zM142.5 219.1h.2zM142.5 219.2h.2zM142.5 219.3h.2zM142.5 219.4h.2zM142.5 219.5h.2zM142.5 219.5h.2zM142.5 219.6h.2zM142.6 219.7h.1zM142.6 219.8h.1zM142.6 219.9h.1zM142.6 220h.1zM142.6 220h.1zM142.6 220.1h.1zM142.6 220.2h.1zM142.6 220.3h.1z"/>
<path d="M143.2 216.7h.1zM143.1 216.8h.2zM143 216.9h.3zM142.9 217h.4zM142.7 217.1h.6zM142.7 217.2h.6zM142.7 217.3h.6zM142.7 217.3h.6zM142.7 217.4h.6zM142.7 217.5h.6zM142.7 217.6h.6zM142.7 217.7h.6zM142.7 217.8h.6zM142.7 217.8h.6zM142.7 217.9h.6zM142.7 218h.5zM142.7 218.1h.5zM142.7 218.2h.5zM142.7 218.3h.5zM142.7 218.4h.5zM142.7 218.4h.5zM142.7 218.5h.5zM142.7 218.6h.5zM142.7 218.7h.5zM142.7 218.8h.4zM142.7 218.9h.4zM142.7 218.9h.4zM142.7 219h.4zM142.7 219.1h.4zM142.7 219.2h.4zM142.7 219.3h.4zM142.7 219.4h.4zM142.7 219.5h.3zM142.7 219.5h.3zM142.7 219.6h.3zM142.7 219.7h.3zM142.7 219.8h.3zM142.7 219.9h.3zM142.7 220h.3zM142.7 220h.3zM142.7 220.1h.3zM142.7 220.2h.2zM142.7 220.3h.2zM142.7 220.4h.2zM142.7 220.5h.2zM142.7 220.6h.2zM142.7 220.6h.2zM142.7 220.7h.2zM142.7 220.8h.2z"/>
<path d="M34.5 229.7h4.4zM35.1 229.8h3.9zM35.7 229.9h3.4zM36.4 230h2.8zM37 230h2.2zM37.6 230.1h1.7zM38.3 230.2h1.1zM38.9 230.3h.6z"/>
<path d="M38.9 229.1h.6zM38.3 229.2h1.1zM37.6 229.3h1.7zM37 229.4h2.2zM36.4 229.4h2.8zM35.7 229.5h3.4zM35.1 229.6h3.9z"/>
<path d="M122.1 229.1h.6zM122.2 229.2h1.1zM122.3 229.3h1.7zM122.3 229.4h2.2zM122.3 229.4h2.8zM122.4 229.5h3.4zM122.5 229.6h3.9z"/>
<path d="M122.5 229.7h4.5zM122.5 229.8h3.9zM122.4 229.9h3.4zM122.3 230h2.8zM122.3 230h2.2zM122.3 230.1h1.7zM122.2 230.2h1.1zM122.1 230.3h.6z"/>
</g>
<text font-size="15.6" x="188.9" y="265.1">dno001</text>
<g font-size="10.9">
<text x="68.5" y="91" transform="rotate(-180 68.5 91)">dno001</text>
<text x="219.5" y="243.5">dno001</text>
</g>
<text font-size="10.5" x="173.6" y="283.5">ПолиамидП-12Б-20ТУ6-05-898-73</text>
<g font-size="7.8">
<text x="137.8" y="99.6" transform="rotate(-90 137.8 99.6)">5</text>
<text x="137.8" y="107" transform="rotate(-90 137.8 107)">2</text>
<text x="137.8" y="103.8" transform="rotate(-90 137.8 103.8)">,</text>
<text x="137.8" y="102.8" transform="rotate(-90 137.8 102.8)">2</text>
<text x="34.6" y="124.5">5</text>
<text x="27.7" y="133.8" transform="rotate(-90 27.7 133.8)">5</text>
<text x="140.2" y="178.3" transform="rotate(-90 140.2 178.3)">2</text>
<text x="140.2" y="175.2" transform="rotate(-90 140.2 175.2)">,</text>
<text x="140.2" y="174.1" transform="rotate(-90 140.2 174.1)">6</text>
<text x="140.2" y="181.5" transform="rotate(-90 140.2 181.5)">9</text>
<text x="74.5" y="227.2">92,6</text>
<text x="259.8" y="262.5">0,02</text>
<text x="279.9" y="262.5">1:1</text>
</g>
<g font-size="5.4">
<text x="12.8" y="41.9" transform="rotate(-90 12.8 41.9)">Перв. примен.</text>
<text x="12.8" y="98.8" transform="rotate(-90 12.8 98.8)">Справ. !</text>
<text x="12.8" y="171.7" transform="rotate(-90 12.8 171.7)">Подп. и дата</text>
<text x="12.8" y="200.8" transform="rotate(-90 12.8 200.8)">Инв. ! дубл.</text>
<text x="12.8" y="226.6" transform="rotate(-90 12.8 226.6)">Взам. инв. !</text>
<text x="246.1" y="251.8">Лит.</text>
<text x="260.1" y="251.8">Масса</text>
<text x="275" y="251.8">Масштаб</text>
<text x="12.8" y="256.7" transform="rotate(-90 12.8 256.7)">Подп. и дата</text>
<text x="128.2" y="256.8">! докум.</text>
<text x="150.6" y="256.8">Подп.</text>
<text x="108" y="261.8">Разраб.</text>
<text x="108" y="266.8">Пров.</text>
<text x="108" y="271.8">Т.контр.</text>
<text x="243.9" y="271.8">Лист</text>
<text x="264.9" y="271.8">Листов</text>
<text x="285.4" y="271.8">1</text>
<text x="108" y="281.8">Н.контр.</text>
<text x="7.5" y="287.5" transform="rotate(-90 7.5 287.5)">КОМПАС-3Dv23Учебнаяверсия©2024ООО&quot;АСКОН-Системыпроектирования&quot;, Россия. Всеправазащищены.</text>
<text x="12.8" y="285.8" transform="rotate(-90 12.8 285.8)">Инв. ! подл.</text>
<text x="108" y="286.8">Утв.</text>
<text x="8.5" y="291.7">Недлякоммерческогоиспользования</text>
<text x="183" y="291.8">Копировал</text>
<text x="253" y="291.8">Формат</text>
<text x="273" y="291.8">A4</text>
</g>
<g font-size="5.3">
<text x="108.1" y="256.8">Изм.</text>
<text x="115.1" y="256.8">Лист</text>
<text x="163.1" y="256.8">Дата</text>
</g>
</svg>
